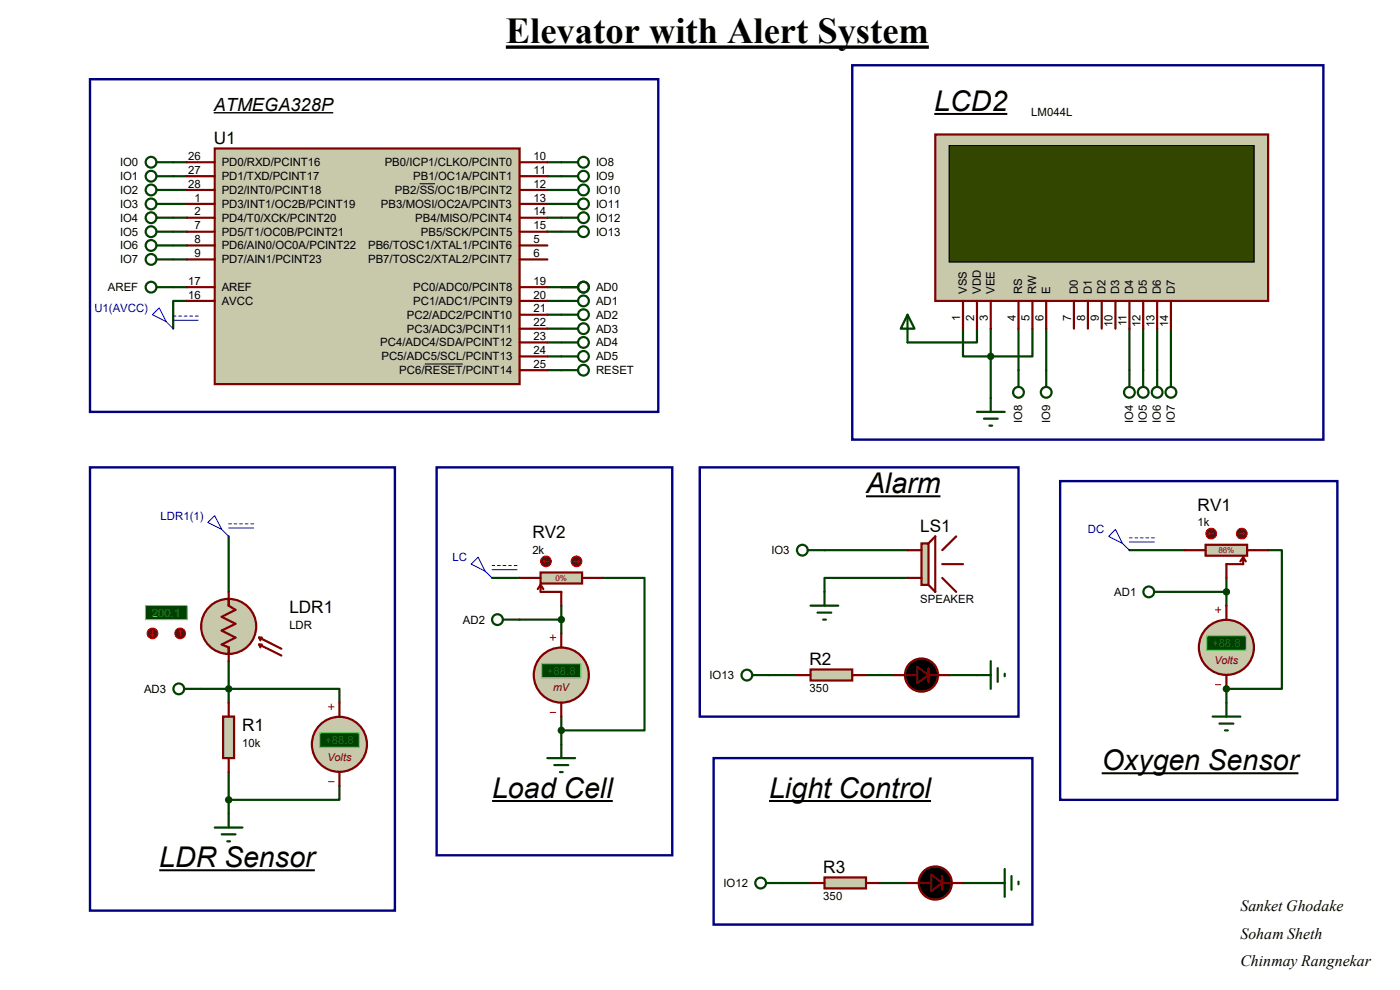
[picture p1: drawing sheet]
<svg xmlns="http://www.w3.org/2000/svg" width="297mm" height="210mm" viewBox="0 0 297 210" stroke-linecap="round" stroke-linejoin="round" font-family="sans-serif">
<g fill="none" stroke="#004000" stroke-width=".47">
<path d="M36.7 34.4h3M36.7 37.4h3M116.1 34.4h3M116.1 37.4h3M36.7 49.1h3M36.7 46.2h3M36.7 43.3h3M36.7 40.3h3M36.7 52.1h3M36.7 55h3M116.1 49.1h3M116.1 46.2h3"/>
<path d="M116.1 43.3h3M116.1 40.3h3M36.7 60.9h3M116.1 60.9h3M116.1 69.7h3M116.1 66.8h3M116.1 63.8h3M116.1 75.6h3M116.1 78.5h3M116.1 72.6h3M269 116.7h2.9v29.4h-11.7v3"/>
</g>
<circle cx="260.2" cy="146.1" r=".23" fill="#004000"/>
<g fill="none" stroke="#004000" stroke-width=".47">
<path d="M39.7 63.8h-3v5.9M204.3 69.7v5.9h14.7v-5.9M207.3 69.7v2.9h-14.8M210.2 69.7v14.7M216.1 69.7v8.8M222 69.7v8.8M239.6 69.7v8.8M242.5 69.7v8.8M245.5 69.7v8.8M248.4 69.7v8.8M48.5 113.8v11.8M174.9 116.7h17.6"/>
<path d="M239.6 116.7h11.8M104.4 122.6h5.8M110.2 131.4h8.9M119.1 128.5v5.9M127.9 122.6h8.8v32.3h-17.6M192.5 122.6h-17.6v3M248.4 125.6h11.8M260.2 122.6v5.9M42.6 146.1h29.4v3M48.5 140.3v8.8M119.1 152v5.9M163.2 143.2h5.8"/>
<path d="M183.7 143.2h5.9M201.4 143.2h5.9M48.5 163.8v8.8M72 166.7v3h-23.5M166.1 187.3h5.9M186.7 187.3h5.8M204.3 187.3h5.9"/>
</g>
<path d="M45.6 31.5h64.6v50h-64.6z" fill="#c8c8aa" stroke="#800000" stroke-width=".47"/>
<g fill="none" stroke="#800000" stroke-width=".47">
<path d="M39.7 34.4h5.9M39.7 37.4h5.9M110.2 34.4h5.9M110.2 37.4h5.9M39.7 43.3h5.9M39.7 40.3h5.9M39.7 52.1h5.9M39.7 49.1h5.9M39.7 46.2h5.9M39.7 55h5.9M110.2 43.3h5.9M110.2 40.3h5.9"/>
<path d="M110.2 52.1h5.9M110.2 49.1h5.9M110.2 46.2h5.9M110.2 55h5.9M39.7 63.8h5.9M39.7 60.9h5.9M110.2 78.5h5.9M110.2 75.6h5.9M110.2 72.6h5.9M110.2 69.7h5.9M110.2 66.8h5.9M110.2 63.8h5.9"/>
<path d="M110.2 60.9h5.9"/>
</g>
<path d="M89 39h3.3M90.1 77.2h8.1" fill="none" stroke="#000" stroke-width=".21"/>
<path d="M45.3 23.9h25.4" fill="none" stroke="#000" stroke-width=".3"/>
<g fill="none" stroke="#004000" stroke-width=".47">
<path d="M33.2 34.4h3.5M33.2 37.4h3.5M119.1 34.4h3.5M119.1 37.4h3.5M33.2 49.1h3.5M33.2 46.2h3.5M33.2 43.3h3.5M33.2 40.3h3.5M33.2 52.1h3.5M33.2 55h3.5M119.1 49.1h3.5M119.1 46.2h3.5"/>
<path d="M119.1 43.3h3.5M119.1 40.3h3.5M33.2 60.9h3.5M119.1 60.9h3.5M119.1 69.7h3.5M119.1 66.8h3.5M119.1 63.8h3.5M119.1 75.6h3.5M119.1 78.5h3.5M119.1 72.6h3.5"/>
<circle cx="32" cy="37.4" r="1.14"/>
<circle cx="32" cy="34.4" r="1.14"/>
<circle cx="123.8" cy="37.4" r="1.14"/>
<circle cx="123.8" cy="34.4" r="1.14"/>
<circle cx="32" cy="52.1" r="1.14"/>
<circle cx="32" cy="40.3" r="1.14"/>
<circle cx="32" cy="49.1" r="1.14"/>
<circle cx="32" cy="55" r="1.14"/>
<circle cx="32" cy="43.3" r="1.14"/>
<circle cx="32" cy="46.2" r="1.14"/>
<circle cx="123.8" cy="49.1" r="1.14"/>
<circle cx="123.8" cy="46.2" r="1.14"/>
<circle cx="123.8" cy="40.3" r="1.14"/>
<circle cx="123.8" cy="43.3" r="1.14"/>
<circle cx="32" cy="60.9" r="1.14"/>
<circle cx="123.8" cy="60.9" r="1.14"/>
<circle cx="123.8" cy="72.6" r="1.14"/>
<circle cx="123.8" cy="66.8" r="1.14"/>
<circle cx="123.8" cy="75.6" r="1.14"/>
<circle cx="123.8" cy="63.8" r="1.14"/>
<circle cx="123.8" cy="78.5" r="1.14"/>
<circle cx="123.8" cy="69.7" r="1.14"/>
</g>
<path d="M255.8 115.6h8.8v2.3h-8.8z" fill="#c8c8aa" stroke="#800000" stroke-width=".47"/>
<path d="M251.4 116.7h4.4M263.7 118.2l.6 .9M263.7 118.2l-.6 .9M263.7 118.2v1.5h-3.5v2.9M264.6 116.7h4.4" fill="none" stroke="#800000" stroke-width=".47"/>
<circle cx="263.4" cy="113.2" r="1.14" fill="#400000" stroke="#f00" stroke-width=".21"/>
<path d="M262.8 113.2h1.2M263.7 112.9l.3 .3M264 113.2l-.3 .3" fill="none" stroke="#f00" stroke-width=".21"/>
<circle cx="257" cy="113.2" r="1.14" fill="#400000" stroke="#f00" stroke-width=".21"/>
<path d="M256.4 113.2l.3 .3M256.4 113.2h1.2M256.7 112.9l-.3 .3" fill="none" stroke="#f00" stroke-width=".21"/>
<circle cx="260.2" cy="137.3" r="5.8" fill="#c8c8aa" stroke="#800000" stroke-width=".47"/>
<path d="M257.9 129.4h1.1M258.4 128.8v1.2M257.9 145.2h1.1" fill="none" stroke="#800000" stroke-width=".21"/>
<path d="M256.1 135h8.2v2.9h-8.2z" fill="#004000" stroke="#0f0" stroke-width=".21"/>
<path d="M260.2 128.5v2.9M260.2 143.2v2.9" fill="none" stroke="#800000" stroke-width=".47"/>
<g fill="none" stroke="#004000" stroke-width=".47">
<path d="M244.9 125.6h3.5M119.1 157.9v2.9M257.3 152h5.8M258.7 153.5h3M259.9 154.9h.6M260.2 149.1v2.9M116.1 160.8h5.9M117.6 162.3h3M118.8 163.8h.6"/>
<circle cx="243.7" cy="125.6" r="1.14"/>
</g>
<g fill="#004000" stroke="#004000" stroke-width=".47">
<circle cx="260.2" cy="146.1" r=".55"/>
<circle cx="260.2" cy="125.6" r=".55"/>
</g>
<g fill="none" stroke="#0000c0" stroke-width=".21">
<path d="M32.3 66.8l1.5-1.5 1.5 2.9zM35.3 68.2l1.4 1.5M36.7 67.1h.6M36.7 67.9h5.3M37.9 67.1h.6M39.1 67.1h.6M40.3 67.1h.6M41.4 67.1h.6M101.4 118.2l1.5 3-3-1.5zM104.4 120h.5M105.5 120h.6M106.7 120h.6"/>
<path d="M107.9 120h.6M109.1 120h.6M236.6 112.3l1.5 3-2.9-1.5zM238.1 115.3l1.5 1.4M239.6 114.1h.6M239.6 115h5.3M240.8 114.1h.6M241.9 114.1h.6M243.1 114.1h.6M244.3 114.1h.6M102.9 121.2l1.5 1.4M104.4 120.9h5.3"/>
</g>
<path d="M114.7 121.5h8.8v2.3h-8.8z" fill="#c8c8aa" stroke="#800000" stroke-width=".47"/>
<path d="M110.2 122.6h4.5M114.7 124.1l-.6 .9M114.7 124.1l.6 .9M114.7 124.1v1.5h4.4v2.9M123.5 122.6h4.4" fill="none" stroke="#800000" stroke-width=".47"/>
<circle cx="122.3" cy="119.1" r="1.14" fill="#400000" stroke="#f00" stroke-width=".21"/>
<path d="M121.7 119.1h1.2M122.6 118.8l.3 .3M122.9 119.1l-.3 .3" fill="none" stroke="#f00" stroke-width=".21"/>
<circle cx="115.8" cy="119.1" r="1.14" fill="#400000" stroke="#f00" stroke-width=".21"/>
<path d="M115.3 119.1l.2 .3M115.3 119.1h1.1M115.5 118.8l-.2 .3" fill="none" stroke="#f00" stroke-width=".21"/>
<circle cx="119.1" cy="143.2" r="5.8" fill="#c8c8aa" stroke="#800000" stroke-width=".47"/>
<path d="M116.7 135.3h1.2M117.3 134.7v1.1M116.7 151.1h1.2" fill="none" stroke="#800000" stroke-width=".21"/>
<path d="M115 140.8h8.2v3h-8.2z" fill="#004000" stroke="#0f0" stroke-width=".21"/>
<path d="M119.1 134.4v2.9M119.1 149.1v2.9" fill="none" stroke="#800000" stroke-width=".47"/>
<g fill="none" stroke="#004000" stroke-width=".47">
<path d="M106.7 131.4h3.5"/>
<circle cx="105.5" cy="131.4" r="1.14"/>
</g>
<circle cx="119.1" cy="154.9" r=".55" fill="#004000" stroke="#004000" stroke-width=".47"/>
<circle cx="48.5" cy="132.9" r="5.8" fill="#c8c8aa" stroke="#800000" stroke-width=".47"/>
<path d="M48.5 127v1.5l1.5 .9-3 1.5 3 1.4-3 1.5 3 1.5-3 1.4 1.5 .6v1.5M55 136.7l4.7 2.4M55 136.7l.2 .6M55 136.7h.5M55 135.3l4.7 2.3M55 135.3l.2 .5M55 135.3h.5" fill="none" stroke="#800000" stroke-width=".47"/>
<path d="M30.9 128.5h8.8v2.9h-8.8z" fill="#004000" stroke="#0f0" stroke-width=".21"/>
<path d="M48.5 125.6v2.9M48.5 137.3v3" fill="none" stroke="#800000" stroke-width=".47"/>
<circle cx="38.2" cy="134.4" r="1.14" fill="#400000" stroke="#f00" stroke-width=".21"/>
<path d="M38.2 133.8l-.3 .3M38.2 133.8l.3 .3M38.2 133.8v1.2" fill="none" stroke="#f00" stroke-width=".21"/>
<circle cx="32.3" cy="134.4" r="1.14" fill="#400000" stroke="#f00" stroke-width=".21"/>
<path d="M32 134.7l.3 .3M32.3 133.8v1.2M32.6 134.7l-.3 .3" fill="none" stroke="#f00" stroke-width=".21"/>
<circle cx="72" cy="157.9" r="5.8" fill="#c8c8aa" stroke="#800000" stroke-width=".47"/>
<path d="M69.7 149.9h1.2M70.3 149.4v1.1M69.7 165.8h1.2" fill="none" stroke="#800000" stroke-width=".21"/>
<path d="M67.9 155.5h8.3v3h-8.3z" fill="#004000" stroke="#0f0" stroke-width=".21"/>
<path d="M72 149.1v2.9M72 163.8v2.9" fill="none" stroke="#800000" stroke-width=".47"/>
<path d="M44.1 110.8l1.5-1.4 1.4 2.9zM47 112.3l1.5 1.5M48.5 111.1h.6M48.5 112h5.3M49.7 111.1h.5M50.8 111.1h.6M52 111.1h.6M53.2 111.1h.6" fill="none" stroke="#0000c0" stroke-width=".21"/>
<path d="M45.6 175.6h5.8M47 177h3M48.2 178.5h.6M48.5 172.6v3" fill="none" stroke="#004000" stroke-width=".47"/>
<path d="M47.3 152h2.4v8.8h-2.4z" fill="#c8c8aa" stroke="#800000" stroke-width=".47"/>
<path d="M48.5 149.1v2.9M189.6 143.2h5M197 143.2h4.4M48.5 160.8v3" fill="none" stroke="#800000" stroke-width=".47"/>
<g fill="#004000" stroke="#004000" stroke-width=".47">
<circle cx="48.5" cy="146.1" r=".55"/>
<circle cx="48.5" cy="169.7" r=".55"/>
<circle cx="119.1" cy="131.4" r=".55"/>
</g>
<g fill="none" stroke="#004000" stroke-width=".47">
<path d="M171.4 116.7h3.5M39.1 146.1h3.5M159.6 143.2h3.6M207.3 143.2h2.9M210.2 140.3v5.8M211.7 141.7v3M213.1 142.9v.6"/>
<circle cx="170.2" cy="116.7" r="1.14"/>
<circle cx="37.9" cy="146.1" r="1.14"/>
<circle cx="158.5" cy="143.2" r="1.14"/>
</g>
<circle cx="195.5" cy="143.2" r="3.5" fill="#000" stroke="#800000" stroke-width=".47"/>
<path d="M197 141.7v3" fill="none" stroke="#800000" stroke-width=".42"/>
<path d="M194.6 141.4l2.4 1.8-2.4 1.7z" fill="#000" stroke="#800000" stroke-width=".42"/>
<path d="M172 142h8.8v2.4h-8.8z" fill="#c8c8aa" stroke="#800000" stroke-width=".47"/>
<path d="M169 143.2h3M180.8 143.2h2.9" fill="none" stroke="#800000" stroke-width=".47"/>
<g fill="none" stroke="#004000" stroke-width=".47">
<path d="M162.6 187.3h3.5"/>
<circle cx="161.4" cy="187.3" r="1.14"/>
</g>
<path d="M174.9 186.1h8.8v2.4h-8.8z" fill="#c8c8aa" stroke="#800000" stroke-width=".47"/>
<path d="M172 187.3h2.9M183.7 187.3h3M192.5 187.3h5.1M199.9 187.3h4.4" fill="none" stroke="#800000" stroke-width=".47"/>
<circle cx="198.4" cy="187.3" r="3.5" fill="#000" stroke="#800000" stroke-width=".47"/>
<path d="M199.9 185.8v3" fill="none" stroke="#800000" stroke-width=".42"/>
<path d="M197.6 185.5l2.3 1.8-2.3 1.8z" fill="#000" stroke="#800000" stroke-width=".42"/>
<path d="M210.2 187.3h2.9M213.1 184.4v5.8M214.6 185.8v3M216.1 187v.6" fill="none" stroke="#004000" stroke-width=".47"/>
<path d="M198.4 28.5h70.6v35.3h-70.6z" fill="#c8c8aa" stroke="#800000" stroke-width=".47"/>
<path d="M201.4 30.9h64.7v24.7h-64.7z" fill="#324600" stroke="#000" stroke-width=".25"/>
<g fill="none" stroke="#800000" stroke-width=".47">
<path d="M204.3 63.8v5.9M207.3 63.8v5.9M210.2 63.8v5.9M216.1 63.8v5.9M219 63.8v5.9M222 63.8v5.9M227.8 63.8v5.9M230.8 63.8v5.9M233.7 63.8v5.9M236.6 63.8v5.9M239.6 63.8v5.9M242.5 63.8v5.9"/>
<path d="M245.5 63.8v5.9M248.4 63.8v5.9"/>
</g>
<path d="M198.2 24.2h15.5" fill="none" stroke="#000" stroke-width=".42"/>
<g fill="none" stroke="#004000" stroke-width=".47">
<path d="M192.5 66.8l1.5 2.9h-2.9zM192.5 66.8v5.8M216.1 78.5v3.6M222 78.5v3.6M239.6 78.5v3.6M242.5 78.5v3.6M245.5 78.5v3.6M248.4 78.5v3.6M207.3 87.4h5.8M208.7 88.8h3M209.9 90.3h.6M210.2 84.4v3"/>
<path d="M172 128.5h5.8M173.4 130h3M174.6 131.4h.6M174.9 125.6v2.9"/>
<circle cx="216.1" cy="83.2" r="1.14"/>
<circle cx="222" cy="83.2" r="1.14"/>
<circle cx="239.6" cy="83.2" r="1.14"/>
<circle cx="242.5" cy="83.2" r="1.14"/>
<circle cx="245.5" cy="83.2" r="1.14"/>
<circle cx="248.4" cy="83.2" r="1.14"/>
</g>
<circle cx="210.2" cy="75.6" r=".55" fill="#004000" stroke="#004000" stroke-width=".47"/>
<path d="M195.5 115.3h1.5v8.8h-1.5z" fill="#c8c8aa" stroke="#800000" stroke-width=".47"/>
<path d="M192.5 116.7h3M197 115.3l1.4-1.5v11.8l-1.4-1.5M199.9 119.7h4.4M202.9 113.8l-3 2.9M192.5 122.6h3M199.9 122.6l3 3" fill="none" stroke="#800000" stroke-width=".47"/>
<path d="M183.7 105.3h15.8M104.4 169.9h25.6M163.2 169.9h34.3M233.7 164h41.8M33.8 184.6h33" fill="none" stroke="#000" stroke-width=".42"/>
<path d="M19.1 16.8h120.6v70.6h-120.6zM180.8 13.8h100v79.5h-100zM19.1 99.1h64.7v94.1h-64.7zM92.6 99.1h50v82.3h-50zM148.5 99.1h67.6v52.9h-67.6zM224.9 102.1h58.8v67.6h-58.8zM151.4 160.8h67.6v35.3h-67.6z" fill="none" stroke="#000080" stroke-width=".51"/>
<path d="M107.3 10h89.8" fill="none" stroke="#000" stroke-width=".72" stroke-linecap="butt"/>
<text font-size="7.7" x="107.3" y="9.1">Elevator with Alert System</text>
<g font-size="6.1">
<text x="198.2" y="23.5">LCD2</text>
<text x="183.7" y="104.6">Alarm</text>
<text x="233.7" y="163.4">Oxygen Sensor</text>
<text x="104.4" y="169.2">Load Cell</text>
<text x="163.2" y="169.2">Light Control</text>
<text x="33.8" y="183.9">LDR Sensor</text>
</g>
<text font-size="3.9" x="45.3" y="23.5">ATMEGA328P</text>
<g font-size="3.6">
<text x="45.3" y="30.5">U1</text>
<text x="195.2" y="112.8">LS1</text>
<text x="254.1" y="108.3">RV1</text>
<text x="112.9" y="114.2">RV2</text>
<text x="61.4" y="130.1">LDR1</text>
<text x="171.7" y="141">R2</text>
<text x="51.4" y="155.1">R1</text>
<text x="174.7" y="185.1">R3</text>
</g>
<g font-size="3.3">
<text x="263.1" y="193.3">Sanket Ghodake</text>
<text x="263.1" y="199.1">Soham Sheth</text>
<text x="263.1" y="205">Chinmay Rangnekar</text>
</g>
<g font-size="2.4">
<text x="218.8" y="24.6">LM044L</text>
<text x="25.5" y="35.3">IO0</text>
<text x="39.9" y="33.9">26</text>
<text x="47" y="35.3">PD0/RXD/PCINT16</text>
<text x="81.6" y="35.3">PB0/ICP1/CLKO/PCINT0</text>
<text x="113.2" y="33.9">10</text>
<text x="126.4" y="35.3">IO8</text>
<text x="25.5" y="38.2">IO1</text>
<text x="25.5" y="41.1">IO2</text>
<text x="39.9" y="39.8">28</text>
<text x="39.9" y="36.9">27</text>
<text x="47" y="41.1">PD2/INT0/PCINT18</text>
<text x="47" y="38.2">PD1/TXD/PCINT17</text>
<text x="83.8" y="41.1">PB2/SS/OC1B/PCINT2</text>
<text x="87.7" y="38.2">PB1/OC1A/PCINT1</text>
<text x="113.2" y="36.9">11</text>
<text x="113.2" y="39.8">12</text>
<text x="126.4" y="41.1">IO10</text>
<text x="126.4" y="38.2">IO9</text>
<text x="25.5" y="44.1">IO3</text>
<text x="25.5" y="47">IO4</text>
<text x="41.3" y="45.7">2</text>
<text x="41.3" y="42.8">1</text>
<text x="47" y="47">PD4/T0/XCK/PCINT20</text>
<text x="47" y="44.1">PD3/INT1/OC2B/PCINT19</text>
<text x="80.8" y="44.1">PB3/MOSI/OC2A/PCINT3</text>
<text x="88.1" y="47">PB4/MISO/PCINT4</text>
<text x="113.2" y="42.8">13</text>
<text x="113.2" y="45.7">14</text>
<text x="126.4" y="47">IO12</text>
<text x="126.4" y="44.1">IO11</text>
<text x="25.5" y="50">IO5</text>
<text x="25.5" y="52.9">IO6</text>
<text x="41.3" y="51.6">8</text>
<text x="41.3" y="48.6">7</text>
<text x="47" y="52.9">PD6/AIN0/OC0A/PCINT22</text>
<text x="47" y="50">PD5/T1/OC0B/PCINT21</text>
<text x="78.1" y="52.9">PB6/TOSC1/XTAL1/PCINT6</text>
<text x="89.3" y="50">PB5/SCK/PCINT5</text>
<text x="113.2" y="48.6">15</text>
<text x="113.2" y="51.6">5</text>
<text x="126.4" y="50">IO13</text>
<text x="25.5" y="55.9">IO7</text>
<text x="41.3" y="54.5">9</text>
<text x="47" y="55.9">PD7/AIN1/PCINT23</text>
<text x="78.1" y="55.9">PB7/TOSC2/XTAL2/PCINT7</text>
<text x="113.2" y="54.5">6</text>
<text x="22.9" y="61.8">AREF</text>
<text x="39.9" y="63.3">16</text>
<text x="39.9" y="60.4">17</text>
<text x="47" y="64.7">AVCC</text>
<text x="47" y="61.8">AREF</text>
<text x="87.7" y="64.7">PC1/ADC1/PCINT9</text>
<text x="87.7" y="61.8">PC0/ADC0/PCINT8</text>
<text x="113.2" y="63.3">20</text>
<text x="113.2" y="60.4">19</text>
<text x="126.4" y="64.7">AD1</text>
<text x="126.4" y="61.8">AD0</text>
<text x="205.1" y="62.4" transform="rotate(-90 205.1 62.4)">VSS</text>
<text x="208.1" y="62.4" transform="rotate(-90 208.1 62.4)">VDD</text>
<text x="211" y="62.4" transform="rotate(-90 211 62.4)">VEE</text>
<text x="216.9" y="62.4" transform="rotate(-90 216.9 62.4)">RS</text>
<text x="219.8" y="62.4" transform="rotate(-90 219.8 62.4)">RW</text>
<text x="222.8" y="62.4" transform="rotate(-90 222.8 62.4)">E</text>
<text x="228.6" y="62.4" transform="rotate(-90 228.6 62.4)">D0</text>
<text x="231.6" y="62.4" transform="rotate(-90 231.6 62.4)">D1</text>
<text x="234.5" y="62.4" transform="rotate(-90 234.5 62.4)">D2</text>
<text x="237.4" y="62.4" transform="rotate(-90 237.4 62.4)">D3</text>
<text x="240.4" y="62.4" transform="rotate(-90 240.4 62.4)">D4</text>
<text x="243.3" y="62.4" transform="rotate(-90 243.3 62.4)">D5</text>
<text x="246.3" y="62.4" transform="rotate(-90 246.3 62.4)">D6</text>
<text x="249.2" y="62.4" transform="rotate(-90 249.2 62.4)">D7</text>
<text x="86.3" y="70.6">PC3/ADC3/PCINT11</text>
<text x="86.3" y="67.6">PC2/ADC2/PCINT10</text>
<text x="113.2" y="69.2">22</text>
<text x="113.2" y="66.3">21</text>
<text x="126.4" y="70.6">AD3</text>
<text x="126.4" y="67.6">AD2</text>
<text x="203.7" y="68.1" transform="rotate(-90 203.7 68.1)">1</text>
<text x="206.7" y="68.1" transform="rotate(-90 206.7 68.1)">2</text>
<text x="209.6" y="68.1" transform="rotate(-90 209.6 68.1)">3</text>
<text x="215.5" y="68.1" transform="rotate(-90 215.5 68.1)">4</text>
<text x="218.4" y="68.1" transform="rotate(-90 218.4 68.1)">5</text>
<text x="221.4" y="68.1" transform="rotate(-90 221.4 68.1)">6</text>
<text x="227.2" y="68.1" transform="rotate(-90 227.2 68.1)">7</text>
<text x="230.2" y="68.1" transform="rotate(-90 230.2 68.1)">8</text>
<text x="233.1" y="68.1" transform="rotate(-90 233.1 68.1)">9</text>
<text x="236.1" y="69.5" transform="rotate(-90 236.1 69.5)">10</text>
<text x="239" y="69.3" transform="rotate(-90 239 69.3)">11</text>
<text x="241.9" y="69.5" transform="rotate(-90 241.9 69.5)">12</text>
<text x="244.9" y="69.5" transform="rotate(-90 244.9 69.5)">13</text>
<text x="247.8" y="69.5" transform="rotate(-90 247.8 69.5)">14</text>
<text x="80.7" y="73.5">PC4/ADC4/SDA/PCINT12</text>
<text x="80.9" y="76.5">PC5/ADC5/SCL/PCINT13</text>
<text x="113.2" y="75.1">24</text>
<text x="113.2" y="72.1">23</text>
<text x="126.4" y="76.5">AD5</text>
<text x="126.4" y="73.5">AD4</text>
<text x="84.7" y="79.4">PC6/RESET/PCINT14</text>
<text x="113.2" y="78">25</text>
<text x="126.4" y="79.4">RESET</text>
<text x="216.9" y="89.8" transform="rotate(-90 216.9 89.8)">IO8</text>
<text x="222.8" y="89.8" transform="rotate(-90 222.8 89.8)">IO9</text>
<text x="240.4" y="89.8" transform="rotate(-90 240.4 89.8)">IO4</text>
<text x="243.3" y="89.8" transform="rotate(-90 243.3 89.8)">IO5</text>
<text x="246.3" y="89.8" transform="rotate(-90 246.3 89.8)">IO6</text>
<text x="249.2" y="89.8" transform="rotate(-90 249.2 89.8)">IO7</text>
<text x="254.1" y="111.6">1k</text>
<text x="112.9" y="117.5">2k</text>
<text x="163.7" y="117.6">IO3</text>
<text x="195.2" y="128">SPEAKER</text>
<text x="236.4" y="126.4">AD1</text>
<text x="61.4" y="133.4">LDR</text>
<text x="98.2" y="132.3">AD2</text>
<text x="30.6" y="147">AD3</text>
<text x="150.5" y="144.1">IO13</text>
<text x="171.7" y="146.8">350</text>
<text x="51.4" y="158.4">10k</text>
<text x="153.5" y="188.2">IO12</text>
<text x="174.7" y="190.9">350</text>
</g>
<g font-size="2.4" fill="#0000c0">
<text x="20" y="66.2">U1(AVCC)</text>
<text x="34.1" y="110.2">LDR1(1)</text>
<text x="230.8" y="113.2">DC</text>
<text x="96" y="119">LC</text>
</g>
<text font-size="2.4" fill="#0f0" x="32.2" y="130.8">200.1</text>
<g font-size="2.4" fill="#008000">
<text x="257.1" y="137.3">+88.8</text>
<text x="116" y="143.2">+88.8</text>
<text x="69" y="157.9">+88.8</text>
</g>
<g font-size="2.3" fill="#800000">
<text x="257.6" y="140.8">Volts</text>
<text x="117.3" y="146.6">mV</text>
<text x="69.5" y="161.3">Volts</text>
</g>
<g font-size="1.7" fill="#c00000">
<text x="258.5" y="117.3">86%</text>
<text x="117.9" y="123.2">0%</text>
</g>
</svg>
